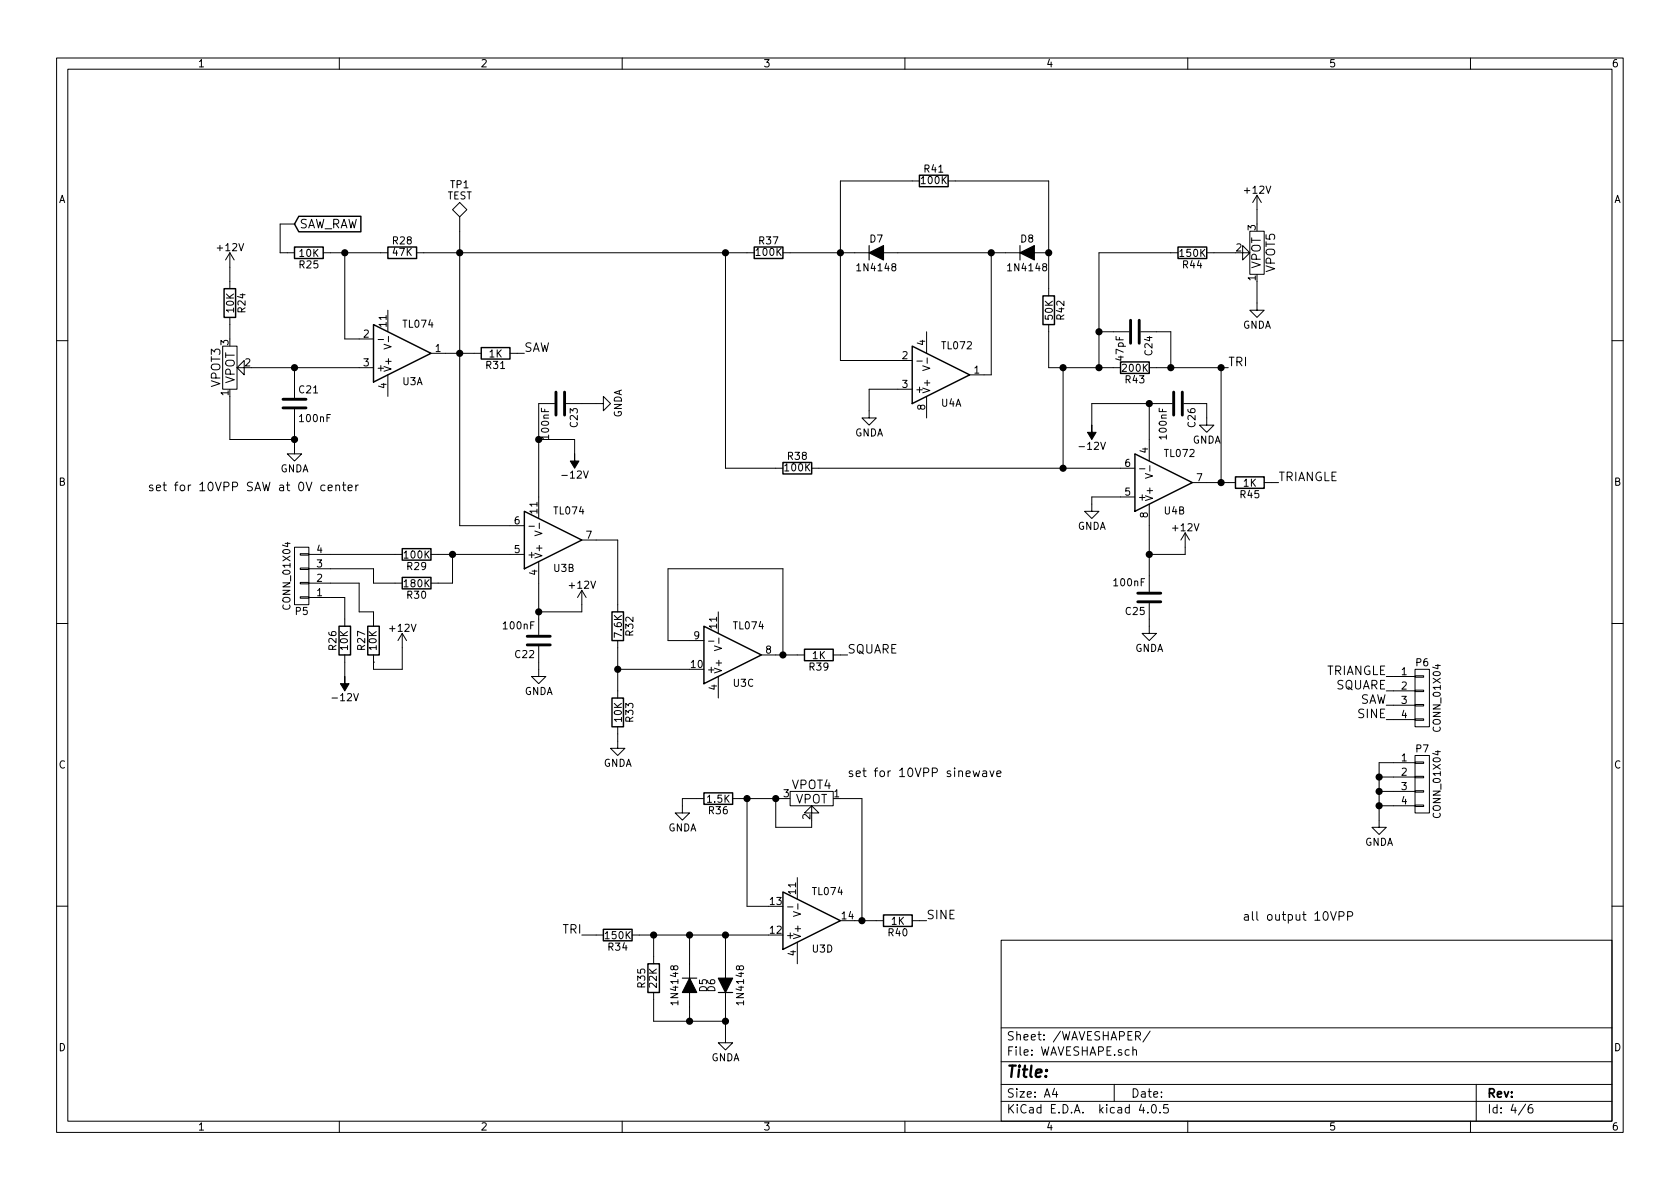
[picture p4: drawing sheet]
<svg xmlns="http://www.w3.org/2000/svg" width="297mm" height="210mm" viewBox="0 0 297 210" stroke-linecap="round" stroke-linejoin="round" font-family="sans-serif">
<g fill="none" stroke="#000" stroke-width=".18">
<path d="M10 10.3h277v189.9h-277zM12 12.2h273v186.1h-273zM60 10.3v1.9M110 10.3v1.9M160 10.3v1.9M210 10.3v1.9M260 10.3v1.9M52.1 39.6h-2.6v5.1h2.6M80 37.1l1.3-1.3 1.2 1.3-1.2 1.2zM81.3 38.3v54.7h11.4M162.6 32h-14v31.7h12.7M167.6 32h17.8v20.3"/>
<path d="M222.2 34.5l-.7 1.3M222.2 34.5v5.1M222.2 34.5l.8 1.3M40.6 44.7v6.3M40.6 56.1v3.8M40.6 44.7l-.7 1.3M40.6 44.7l.8 1.3M57.1 44.7h11.5M61 44.7v15.2h5M68.6 54.9v3.8M68.7 59.5v.9M73.7 44.7h59.6"/>
<path d="M128.3 44.7v38.1h10.1M138.4 44.7h47M163.8 58.7v3.8M175.3 44.7v21.6h-3.9M185.4 57.4v7.6h12.7M194.3 58.7h5.3M201.7 58.7h5.3v6.3M208.3 44.7h-14v20.3M213.4 44.7h5M219.7 44.7h1.3l-1.3-1.3v2.6l1.3-1.3M221 40.9h2.5v7.6h-2.5zM222.2 49.8v5.1h1.3l-1.3 1.2-1.2-1.2h1.2"/>
<path d="M10 60.2h2M39.4 61.2h2.5v7.6h-2.5zM40.6 70.1v7.6h11.5M41.9 65l1.3 1.3v-2.6l-1.3 1.3h1.3M44.4 65h21.6M52.1 72.4v7.9h1.2l-1.2 1.2-1.3-1.2h1.3M52.1 65v5.4M66.9 60h.9M67.9 60.9l1.3 .4-1.3 .4M68.6 66.3v3.8M76.2 62.5h8.9M90.2 62.5h2.5"/>
<path d="M95.2 77.7h6.4v2.6M98 71.4h-2.8v20.3M100.1 71.4h6.6v-1.3l1.2 1.3-1.2 1.2v-1.2M161.3 68.8h-7.6v5.1h1.2l-1.2 1.3-1.3-1.3h1.3M162.1 63.8h1M163.1 64.7l1.3 .4-1.3 .4M163.8 70.1v3.8M163.9 63.3v1M188 65v17.8M203.2 65h14M203.2 71.4v10.1M207.3 71.4h-14.3v3.8"/>
<path d="M209.3 71.4h4.1v3.8h1.2l-1.2 1.2-1.3-1.2h1.3M215.9 65v20.3M285 60.2h2M27 85.8h-.4l-.2 .2 .1 .2 .5 .2v.3h-.6M27.7 86.3l.7-.2-.1-.3h-.4l-.2 .2v.7h.6M28.8 85.8h.6M29 85.3v1.3l.4 .2M30.9 85.8h.5M52.1 96.8h2.5v10.1h-2.5zM53.1 97.9h1.5v.3h-1.5zM54.6 98h16.5M63.3 85.8h-.2l-.2 .3"/>
<path d="M76.2 98h16.5M80 98v5.1h-3.8M93.5 93.1h1M94.6 93.9l1.2 .4-1.2 .4M95.2 99.3v13M95.4 92.5v1M102.9 95.5h6.3v12.7M143.5 82.8h57.2M200.7 87.9h-7.7v2.5h1.3l-1.3 1.3-1.2-1.3h1.2M201.5 82.9h.9M202.5 83.7l1.3 .5-1.3 .4M203.2 89.1v15.5"/>
<path d="M203.3 82.3v1M209.5 94.2v3.8h-6.3M209.5 94.2l-.7 1.3M209.5 94.2l.8 1.3M210.8 85.3h7.6M223.5 85.3h2.6M10 110.3h2M53.1 100.5h1.5v.2h-1.5zM53.1 103h1.5v.2h-1.5zM53.1 105.5h1.5v.3h-1.5zM54.6 105.7h6.4v5M54.6 103.1h8.9v5.1h2.5v2.5"/>
<path d="M54.6 100.6h11.4v2.5h5.1M61 115.8v3.8M66 117.1h.1M71.1 112v6.4h-5.1v-2.6M71.1 112l-.7 1.3M71.1 112l.8 1.3M95.2 114.3v5.3h1.3l-1.3 1.3-1.2-1.3h1.2M102.9 104.4v3.8h-7.7M102.9 104.4l-.8 1.3M102.9 104.4l.7 1.3M109.2 118.4h12.7M109.2 113.3v10.1"/>
<path d="M124.5 113.3h-6.4v-12.7h20.3v15.2M125.3 113.4h.9M126.3 114.2l1.3 .4-1.3 .5M127 108.2v3.8M127 119.6v3.8M127.1 112.8v1M134.6 115.8h7.6M147.3 115.8h2.6M203.2 106.7v5.3h1.3l-1.3 1.3-1.3-1.3h1.3M245.1 119.6h5.1M250.2 119.5h1.5v.3h-1.5zM250.2 118.4h2.5v10.1h-2.5z"/>
<path d="M285 110.3h2M109.2 128.5v3.8h1.3l-1.3 1.3-1.3-1.3h1.3M139.7 139.9h7.6v2.6h-7.6zM172.1 136.3l.2 1 .3-.7 .3 .7 .3-1M173.8 136.4h.6v.9M174.4 136.7h-.5a.3 .3 0 0 0-.2 .3 .3 .3 0 0 0 .2 .3h.5M175 136.3l.4 1 .3-1M176.3 136.8l.7-.1-.1-.3-.4-.1-.2 .2v.8h.6M243.8 137.4h6.4M243.8 139.9h6.4M245.1 122.2h5.1M245.1 124.7h5.1"/>
<path d="M245.1 127.2h5.1M250.2 127.1h1.5v.3h-1.5zM250.2 124.6h1.5v.2h-1.5zM250.2 122h1.5v.3h-1.5zM250.2 139.8h1.5v.3h-1.5zM250.2 137.3h1.5v.2h-1.5zM250.2 134.7h1.5v.3h-1.5zM250.2 133.6h2.5v10.2h-2.5zM250.2 134.9h-6.4v11.4h1.3l-1.3 1.3-1.2-1.3h1.2M124.5 141.2h-3.9v2.6h1.3l-1.3 1.2-1.2-1.2h1.2M129.5 141.2h8.9M132.1 141.2v19.1h3.8"/>
<path d="M137.2 141.2v5.1h6.3v-1.3M141 155.2v3.8M141.1 159.8v1M143.5 142.5l1.3 1.3h-2.6l1.3-1.3v1.3M148.6 141.2h3.8v21.6M243.8 142.5h6.4M250.2 142.4h1.5v.2h-1.5zM10 160.2h2M102.9 165.3h3.8M111.8 165.3h24.1M115.6 165.3v5.1M115.6 175.5v5.1h12.7"/>
<path d="M121.9 165.3v15.3M128.3 165.3v19.1h1.2l-1.2 1.3-1.3-1.3h1.3M139.2 160.4h1M140.3 161.2l1.3 .4-1.3 .4M141 166.6v3.8M151.1 162.8h5.1M161.3 162.8h2.5M177 166.3h108v32h-108zM235.3 161.2l.5 1.5 .5-1.5M236.8 162l.7-.1 .1-.2v-.3l-.3-.2h-.5v1.5M238.3 162l.7-.1 .2-.2-.1-.3-.2-.2h-.6v1.5M285 160.2h2"/>
<path d="M60 198.3v1.9M110 198.3v1.9M160 198.3v1.9M177 194.8h108M177 191.8h108M177 187.8h108M177 181.8h108M186.4 192.5l-.3 1h.9M186.8 193v1M197 191.8v3M200.3 185.7l.2-.1 .4 .1v.9M200.3 185.1v1.5"/>
<path d="M200.8 183.2l.7-.1 .2-.2-.1-.3-.2-.2h-.6v1.5M201.1 183.2l.6 .7M201.8 195.2l-.4 1.1h1M202.9 196.7v.1M203.4 182.3l-1.3 2M203.8 195.4l.1-.1a.81 .81 0 0 1 .6 .6 .81 .81 0 0 1-.3 .8l-.1 .1a.8 .8 0 0 1-.6-.6 .8 .8 0 0 1 .3-.8zM205.1 196.7v.1M206.5 195.3h-.7l-.1 .7 .2-.1 .5 .1 .2 .2-.1 .5-.2 .1-.6-.1M210 198.3v1.9M260 198.3v1.9M261 191.8v6.5M269.7 195.2l-1.2 2"/>
<path d="M270.9 195.3a.59 .59 0 0 0-.7 .7l.1 .7 .2 .1 .5-.1v-.5l-.1-.2-.4-.1-.3 .3"/>
</g>
<g fill="none" stroke="#000" stroke-width=".25">
<path d="M52.8 38.2h11v2.8h-11l-.7-1.4zM162.6 31h5v2h-5zM39.6 51h2.1v5.1h-2.1zM52.1 43.7h5v2h-5zM66 57.4l10.2 5.1-10.2 5.1zM68.6 43.7h5.1v2h-5.1zM133.3 43.7h5.1v2h-5.1zM184.4 52.3h2v5.1h-2zM208.3 43.7h5.1v2h-5.1zM85.1 61.5h5.1v2h-5.1zM161.3 61.2l10.1 5.1-10.1 5.1zM198.1 64h5.1v2h-5.1z"/>
<path d="M71.1 97h5.1v2.1h-5.1zM92.7 90.4l10.2 5.1-10.2 5.1zM138.4 81.8h5.1v2h-5.1zM200.7 80.3l10.1 5-10.1 5.1zM218.4 84.3h5.1v2.1h-5.1zM59.9 110.7h2.1v5.1h-2.1zM65 110.7h2.1v5.1h-2.1zM71.1 102.1h5.1v2h-5.1zM108.2 108.2h2v5.1h-2zM124.5 110.7l10.1 5.1-10.1 5.1zM142.2 114.8h5.1v2h-5.1zM108.2 123.4h2v5.1h-2z"/>
<path d="M124.5 140.2h5v2h-5zM138.4 157.7l10.2 5.1-10.2 5.1zM106.7 164.3h5.1v2.1h-5.1zM114.6 170.4h2v5.1h-2zM156.2 161.8h5.1v2h-5.1z"/>
</g>
<path d="M199.9 56.6v4.1M201.4 56.6v4.1M50 72.1h4.1M50 70.6h4.1M98.3 69.3v4.1M99.8 69.3v4.1M207.5 69.3v4.1M209 69.3v4.1M93.2 112.5h4.1M93.2 114h4.1M201.2 104.9h4M201.2 106.4h4" fill="none" stroke="#000" stroke-width=".51"/>
<g fill="#000" stroke="#000" stroke-width=".25">
<circle cx="61" cy="44.7" r=".51"/>
<circle cx="81.3" cy="44.7" r=".51"/>
<circle cx="128.3" cy="44.7" r=".51"/>
<circle cx="148.6" cy="44.7" r=".51"/>
<circle cx="175.3" cy="44.7" r=".51"/>
<circle cx="185.4" cy="44.7" r=".51"/>
<circle cx="194.3" cy="58.7" r=".51"/>
<circle cx="52.1" cy="65" r=".51"/>
<circle cx="52.1" cy="77.7" r=".51"/>
<circle cx="81.3" cy="62.5" r=".51"/>
<circle cx="95.3" cy="77.7" r=".51"/>
<circle cx="188" cy="65" r=".51"/>
<circle cx="194.3" cy="65" r=".51"/>
<circle cx="203.2" cy="71.4" r=".51"/>
<circle cx="207" cy="65" r=".51"/>
<circle cx="215.9" cy="65" r=".51"/>
<circle cx="80" cy="98" r=".51"/>
<circle cx="188" cy="82.8" r=".51"/>
<circle cx="203.2" cy="98" r=".51"/>
<circle cx="215.9" cy="85.3" r=".51"/>
<circle cx="95.3" cy="108.2" r=".51"/>
<circle cx="109.2" cy="118.4" r=".51"/>
<circle cx="138.4" cy="115.8" r=".51"/>
<circle cx="243.8" cy="137.4" r=".51"/>
<circle cx="243.8" cy="139.9" r=".51"/>
<circle cx="132.1" cy="141.2" r=".51"/>
<circle cx="137.2" cy="141.2" r=".51"/>
<circle cx="243.8" cy="142.5" r=".51"/>
<circle cx="115.6" cy="165.3" r=".51"/>
<circle cx="121.9" cy="165.3" r=".51"/>
<circle cx="128.3" cy="165.3" r=".51"/>
<circle cx="152.4" cy="162.8" r=".51"/>
<circle cx="121.9" cy="180.6" r=".51"/>
<circle cx="128.3" cy="180.6" r=".51"/>
</g>
<path d="M193 75.2v1.2h.8l-.8 1.3-.7-1.3h.7zM101.6 80.3v1.2h.8l-.8 1.3-.8-1.3h.8zM61 119.6v1.3h.7l-.7 1.3-.8-1.3h.8z" fill="#000" stroke="#000" stroke-width=".18"/>
<path d="M153.7 43.4v2.6M180.3 43.4v2.6M120.6 173h2.6M127 175.5h2.5" fill="none" stroke="#000" stroke-width=".2"/>
<path d="M153.7 44.7l2.5-1.3v2.6zM180.3 44.7l2.6-1.3v2.6zM121.9 173l1.3 2.5h-2.6zM127 173h2.5l-1.2 2.5z" fill="#000" stroke="#000" stroke-width=".2"/>
<text font-size="2.8" x="178" y="190.5">Title:</text>
<g font-size="2.1">
<text x="53" y="40.4">SAW_RAW</text>
<text x="222.9" y="47.6" transform="rotate(-90 222.9 47.6)">VPOT</text>
<text x="225.5" y="48.2" transform="rotate(-90 225.5 48.2)">VPOT5</text>
<text x="92.7" y="62.2">SAW</text>
<text x="217.2" y="64.8">TRI</text>
<text x="39" y="68.5" transform="rotate(-90 39 68.5)">VPOT3</text>
<text x="41.5" y="67.9" transform="rotate(-90 41.5 67.9)">VPOT</text>
<text x="31.6" y="86.9">set for 10VPP SAW at 0V center</text>
<text x="226.1" y="85.1">TRIANGLE</text>
<text x="149.9" y="115.6">SQUARE</text>
<text x="234.3" y="119.4">TRIANGLE</text>
<text x="236" y="121.9">SQUARE</text>
<text x="240.2" y="124.5">SAW</text>
<text x="240.2" y="127">SINE</text>
<text x="149.9" y="137.4">set for 10VPP sinewave</text>
<text x="140" y="139.5">VPOT4</text>
<text x="140.6" y="142.1">VPOT</text>
<text x="99.4" y="165.1">TRI</text>
<text x="163.8" y="162.6">SINE</text>
<text x="219.7" y="162.8">all output 10VPP</text>
<text x="178" y="184">Sheet: /WAVESHAPER/</text>
<text x="178" y="186.7">File: WAVESHAPE.sch</text>
<text x="178" y="196.9">KiCad E.D.A. kicad 4.0.5</text>
<text x="178" y="194.1">Size: A4</text>
<text x="200" y="194.1">Date:</text>
<text x="263" y="194.1">Rev:</text>
<text x="263" y="196.9">Id: 4/6</text>
</g>
<g font-size="1.8">
<text x="35" y="11.9">1</text>
<text x="85" y="11.9">2</text>
<text x="135" y="11.9">3</text>
<text x="185" y="11.9">4</text>
<text x="235" y="11.9">5</text>
<text x="285" y="11.9">6</text>
<text x="10.4" y="35.9">A</text>
<text x="79" y="35.2">TEST</text>
<text x="79.7" y="33.3">TP1</text>
<text x="163" y="32.5">100K</text>
<text x="163.5" y="30.5">R41</text>
<text x="220.2" y="34.2">+12V</text>
<text x="285.4" y="35.9">A</text>
<text x="222" y="40.7" transform="rotate(-90 222 40.7)">3</text>
<text x="38.6" y="44.4">+12V</text>
<text x="53" y="47.4">R25</text>
<text x="53" y="45.4">10K</text>
<text x="69.5" y="43.2">R28</text>
<text x="69.5" y="45.2">47K</text>
<text x="133.8" y="45.2">100K</text>
<text x="134.3" y="43.2">R37</text>
<text x="151.8" y="47.9">1N4148</text>
<text x="153.8" y="42.9">D7</text>
<text x="178.5" y="47.9">1N4148</text>
<text x="180.5" y="42.9">D8</text>
<text x="208.7" y="45.4">150K</text>
<text x="209.2" y="47.4">R44</text>
<text x="218.6" y="44.4">2</text>
<text x="222" y="49.6" transform="rotate(-90 222 49.6)">1</text>
<text x="41.4" y="55.2" transform="rotate(-90 41.4 55.2)">10K</text>
<text x="43.4" y="55.2" transform="rotate(-90 43.4 55.2)">R24</text>
<text x="64.3" y="59.7">2</text>
<text x="68.3" y="57.7" transform="rotate(-90 68.3 57.7)">11</text>
<text x="71.4" y="57.9">TL074</text>
<text x="186.1" y="56.5" transform="rotate(-90 186.1 56.5)">50K</text>
<text x="188.2" y="56.5" transform="rotate(-90 188.2 56.5)">R42</text>
<text x="219.7" y="58.1">GNDA</text>
<text x="40.4" y="61" transform="rotate(-90 40.4 61)">3</text>
<text x="43.3" y="64.8">2</text>
<text x="64.3" y="64.8">3</text>
<text x="66.5" y="65.7">+</text>
<text x="69.2" y="65.8" transform="rotate(-90 69.2 65.8)">V+</text>
<text x="77" y="62.2">1</text>
<text x="86" y="65.2">R31</text>
<text x="86.5" y="63.2">1K</text>
<text x="159.5" y="63.5">2</text>
<text x="163.6" y="61.1" transform="rotate(-90 163.6 61.1)">4</text>
<text x="166.6" y="61.7">TL072</text>
<text x="198.6" y="65.7">200K</text>
<text x="198.7" y="63.7" transform="rotate(-90 198.7 63.7)">47pF</text>
<text x="203.7" y="62.8" transform="rotate(-90 203.7 62.8)">C24</text>
<text x="40.4" y="69.9" transform="rotate(-90 40.4 69.9)">1</text>
<text x="52.9" y="69.5">C21</text>
<text x="68.3" y="68.7" transform="rotate(-90 68.3 68.7)">4</text>
<text x="71.2" y="68.1">U3A</text>
<text x="159.5" y="68.6">3</text>
<text x="161.8" y="69.5">+</text>
<text x="164.5" y="69.6" transform="rotate(-90 164.5 69.6)">V+</text>
<text x="166.4" y="71.9">U4A</text>
<text x="172.2" y="66">1</text>
<text x="199" y="67.8">R43</text>
<text x="53.1" y="74.6">100nF</text>
<text x="97.1" y="77.5" transform="rotate(-90 97.1 77.5)">100nF</text>
<text x="102.1" y="75.5" transform="rotate(-90 102.1 75.5)">C23</text>
<text x="109.9" y="73.9" transform="rotate(-90 109.9 73.9)">GNDA</text>
<text x="151.1" y="77.2">GNDA</text>
<text x="163.6" y="72.5" transform="rotate(-90 163.6 72.5)">8</text>
<text x="206.3" y="77.5" transform="rotate(-90 206.3 77.5)">100nF</text>
<text x="211.4" y="75.5" transform="rotate(-90 211.4 75.5)">C26</text>
<text x="49.5" y="83.5">GNDA</text>
<text x="138.9" y="83.3">100K</text>
<text x="139.3" y="81.3">R38</text>
<text x="191.2" y="79.5">-12V</text>
<text x="198.9" y="82.5">6</text>
<text x="202.9" y="80.1" transform="rotate(-90 202.9 80.1)">4</text>
<text x="206" y="80.8">TL072</text>
<text x="210.8" y="78.4">GNDA</text>
<text x="10.4" y="85.9">B</text>
<text x="99.7" y="84.6">-12V</text>
<text x="198.9" y="87.6">5</text>
<text x="201.2" y="88.5">+</text>
<text x="203.8" y="88.6" transform="rotate(-90 203.8 88.6)">V+</text>
<text x="211.6" y="85.1">7</text>
<text x="219.4" y="88.1">R45</text>
<text x="219.9" y="86">1K</text>
<text x="285.4" y="85.9">B</text>
<text x="91" y="92.7">6</text>
<text x="95" y="90.7" transform="rotate(-90 95 90.7)">11</text>
<text x="98.1" y="91">TL074</text>
<text x="103.7" y="95.2">7</text>
<text x="190.4" y="93.7">GNDA</text>
<text x="202.9" y="91.5" transform="rotate(-90 202.9 91.5)">8</text>
<text x="205.9" y="91">U4B</text>
<text x="207.5" y="93.9">+12V</text>
<text x="56" y="100.3">3</text>
<text x="56" y="97.8">4</text>
<text x="71.6" y="98.7">100K</text>
<text x="72" y="100.8">R29</text>
<text x="91" y="97.8">5</text>
<text x="93.2" y="98.7">+</text>
<text x="95" y="101.7" transform="rotate(-90 95 101.7)">4</text>
<text x="95.9" y="98.8" transform="rotate(-90 95.9 98.8)">V+</text>
<text x="97.9" y="101.1">U3B</text>
<text x="51.3" y="107.5" transform="rotate(-90 51.3 107.5)">CONN_01X04</text>
<text x="56" y="105.4">1</text>
<text x="56" y="102.9">2</text>
<text x="71.6" y="103.8">180K</text>
<text x="72" y="105.9">R30</text>
<text x="100.8" y="104.1">+12V</text>
<text x="197.1" y="103.7">100nF</text>
<text x="52.3" y="108.7">P5</text>
<text x="69" y="111.7">+12V</text>
<text x="89.1" y="111.3">100nF</text>
<text x="109.9" y="112.6" transform="rotate(-90 109.9 112.6)">7.6K</text>
<text x="112" y="112.4" transform="rotate(-90 112 112.4)">R32</text>
<text x="122.7" y="113">9</text>
<text x="126.7" y="111.1" transform="rotate(-90 126.7 111.1)">11</text>
<text x="129.8" y="111.3">TL074</text>
<text x="199.1" y="108.7">C25</text>
<text x="59.5" y="114.9" transform="rotate(-90 59.5 114.9)">R26</text>
<text x="61.5" y="114.9" transform="rotate(-90 61.5 114.9)">10K</text>
<text x="64.5" y="114.9" transform="rotate(-90 64.5 114.9)">R27</text>
<text x="66.6" y="114.9" transform="rotate(-90 66.6 114.9)">10K</text>
<text x="91.1" y="116.4">C22</text>
<text x="122.2" y="118.1">10</text>
<text x="125" y="119">+</text>
<text x="127.6" y="119.1" transform="rotate(-90 127.6 119.1)">V+</text>
<text x="135.4" y="115.6">8</text>
<text x="143.2" y="118.6">R39</text>
<text x="143.7" y="116.5">1K</text>
<text x="200.6" y="115.3">GNDA</text>
<text x="247.8" y="119.4">1</text>
<text x="250.4" y="117.8">P6</text>
<text x="59.1" y="124">-12V</text>
<text x="92.7" y="122.9">GNDA</text>
<text x="126.7" y="122" transform="rotate(-90 126.7 122)">4</text>
<text x="129.7" y="121.4">U3C</text>
<text x="247.8" y="121.9">2</text>
<text x="247.8" y="124.5">3</text>
<text x="109.9" y="127.6" transform="rotate(-90 109.9 127.6)">10K</text>
<text x="112" y="127.6" transform="rotate(-90 112 127.6)">R33</text>
<text x="247.8" y="127">4</text>
<text x="254.7" y="129.1" transform="rotate(-90 254.7 129.1)">CONN_01X04</text>
<text x="10.4" y="135.9">C</text>
<text x="106.6" y="135.6">GNDA</text>
<text x="247.8" y="134.6">1</text>
<text x="247.8" y="137.2">2</text>
<text x="250.4" y="133">P7</text>
<text x="285.4" y="135.9">C</text>
<text x="125.1" y="141.9">1.5K</text>
<text x="125.4" y="144">R36</text>
<text x="138.6" y="141">3</text>
<text x="147.5" y="141">1</text>
<text x="247.8" y="139.7">3</text>
<text x="247.8" y="142.2">4</text>
<text x="118.1" y="147">GNDA</text>
<text x="143.3" y="144.9" transform="rotate(-90 143.3 144.9)">2</text>
<text x="241.2" y="149.5">GNDA</text>
<text x="254.7" y="144.3" transform="rotate(-90 254.7 144.3)">CONN_01X04</text>
<text x="136.2" y="160">13</text>
<text x="140.7" y="158.1" transform="rotate(-90 140.7 158.1)">11</text>
<text x="143.8" y="158.3">TL074</text>
<text x="107.1" y="166.1">150K</text>
<text x="136.2" y="165.1">12</text>
<text x="138.9" y="166">+</text>
<text x="141.6" y="166.1" transform="rotate(-90 141.6 166.1)">V+</text>
<text x="148.9" y="162.6">14</text>
<text x="157.1" y="165.6">R40</text>
<text x="157.6" y="163.5">1K</text>
<text x="107.6" y="168.1">R34</text>
<text x="140.7" y="169" transform="rotate(-90 140.7 169)">4</text>
<text x="143.7" y="168.4">U3D</text>
<text x="114.1" y="174.6" transform="rotate(-90 114.1 174.6)">R35</text>
<text x="116.1" y="174.6" transform="rotate(-90 116.1 174.6)">22K</text>
<text x="119.9" y="177.3" transform="rotate(-90 119.9 177.3)">1N4148</text>
<text x="125" y="175.4" transform="rotate(-90 125 175.4)">D5</text>
<text x="126.4" y="175.4" transform="rotate(-90 126.4 175.4)">D6</text>
<text x="131.5" y="177.3" transform="rotate(-90 131.5 177.3)">1N4148</text>
<text x="10.4" y="185.9">D</text>
<text x="285.4" y="185.9">D</text>
<text x="125.7" y="187.6">GNDA</text>
<text x="35" y="199.9">1</text>
<text x="85" y="199.9">2</text>
<text x="135" y="199.9">3</text>
<text x="185" y="199.9">4</text>
<text x="235" y="199.9">5</text>
<text x="285" y="199.9">6</text>
</g>
</svg>
